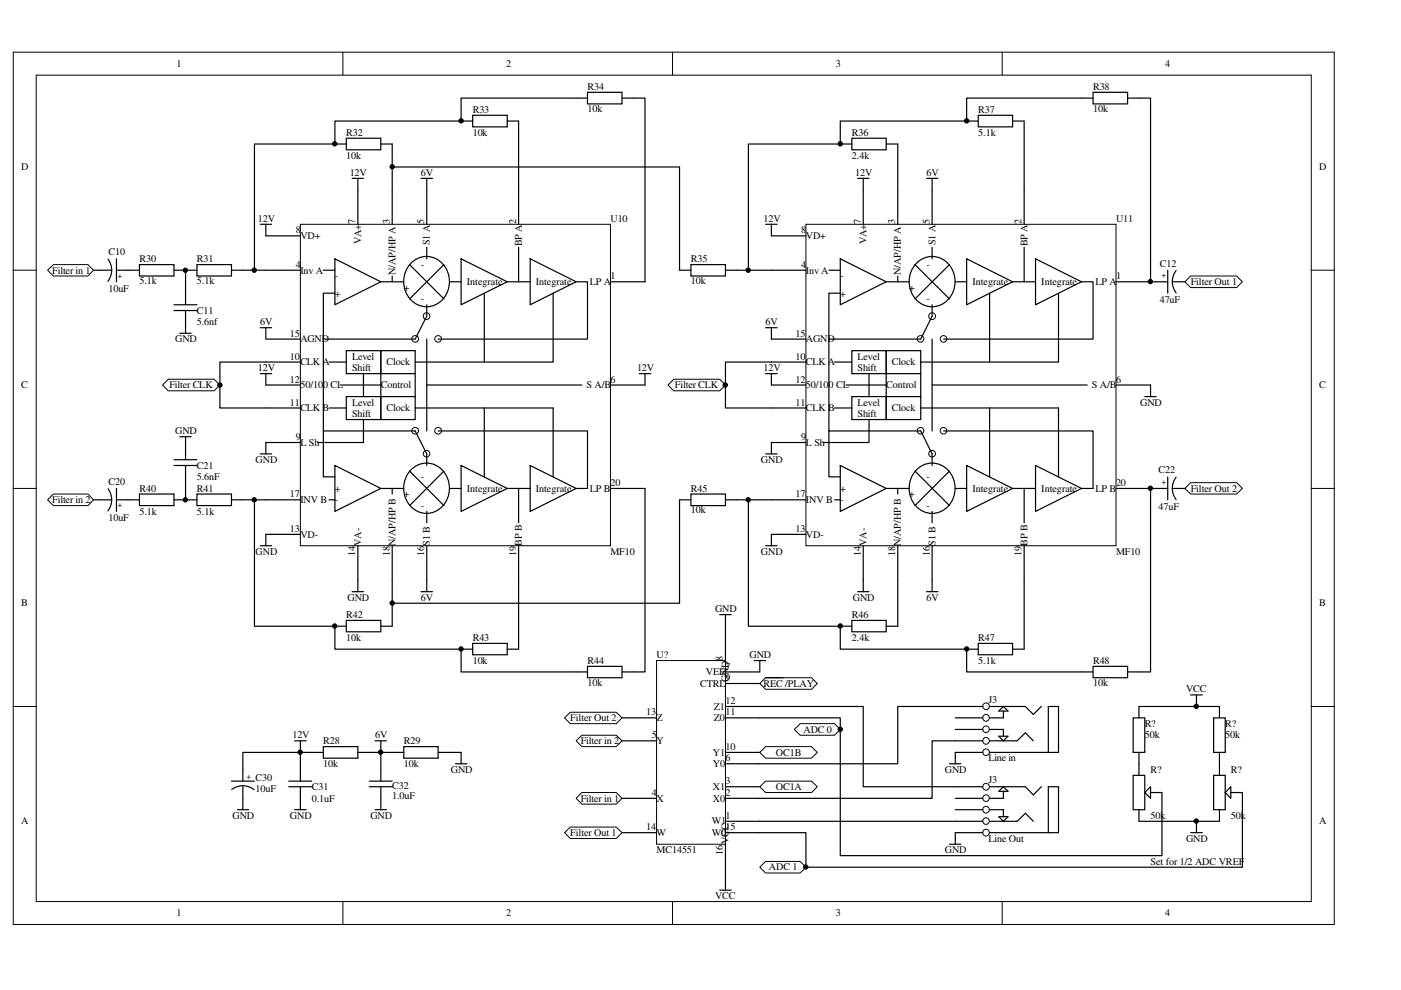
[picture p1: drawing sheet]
<svg xmlns="http://www.w3.org/2000/svg" width="297mm" height="210mm" viewBox="0 0 297 210" stroke-linecap="round" stroke-linejoin="round" font-family="sans-serif">
<g fill="none" stroke="#000" stroke-width=".21">
<path d="M2.8 11.1h280.1v184.9h-280.1zM7.7 15.9h270.3v175.2h-270.3zM72.7 11.1v4.8M142.6 11.1v4.8M212.5 11.1v4.8M2.8 57.3h4.9M278 57.3h4.9M2.8 103.6h4.9M278 103.6h4.9M2.8 149.8h4.9M278 149.8h4.9M72.7 191.1v4.9"/>
<path d="M142.6 191.1v4.9M212.5 191.1v4.9"/>
</g>
<path d="M63.7 47.6h65.7v68.1h-65.7z" fill-rule="evenodd" fill="#fff"/>
<g fill="none" stroke="#000" stroke-width=".21">
<path d="M63.7 47.6h65.7v68.1h-65.7z"/>
<circle cx="88" cy="71.9" r=".71"/>
<circle cx="90.4" cy="67" r=".71"/>
<circle cx="92.9" cy="71.9" r=".71"/>
<circle cx="88" cy="91.3" r=".71"/>
<circle cx="90.4" cy="96.2" r=".7"/>
<circle cx="92.9" cy="91.3" r=".71"/>
</g>
<g fill="none" stroke="#000" stroke-width=".25">
<path d="M56.4 57.3h7.3M56.4 50h7.3M68.6 57.3h2.4M71 54.9l9.7 4.8-9.7 4.9zM75.9 40.3v7.3M80.7 59.7h4.9M83.2 40.3v7.3M83.2 58.5v1.2M86.8 56.1l7.3 7.3M87.3 55.6a4.7 4.7 0 0 1 4.9-.9 4.7 4.7 0 0 1 3 4 5 5 0 0 1-6.5 6 5.6 5.6 0 0 1-1.4-9.1zM90.5 40.3v7.3M90.5 52.4v2.5"/>
<path d="M94.1 56.1l-7.3 7.3M95.3 59.7h2.5M97.8 54.9l9.7 4.8-9.7 4.9zM107.5 59.7h4.9M110 40.3v7.3M110 52.4v7.3M112.4 54.9l9.7 4.8-9.7 4.9zM122.1 59.7h2.5v12.2h-31.7M129.4 59.7h7.4M56.4 71.9h7.3M56.4 76.8h7.3M68.6 71.9v19.5"/>
<path d="M69.8 76.8h3.6M71 62.2h-2.4v9.7h19.4l2.5-4.9v-2.4M73.4 74.4h7.3v4.8h-7.3zM77.1 79.2v4.9M80.7 74.4h7.3v4.8h-7.3zM80.7 79.2v4.9M88 79.2v4.9M90.5 71.9v19.5M102.7 62.2v14.6M117.3 62.2v14.6h-29.3M56.4 86.5h7.3M56.4 81.6h7.3"/>
<path d="M56.4 93.8h7.3M69.8 86.5h3.6M71 98.7l9.7 4.9-9.7 4.8zM72.2 81.6h8.5M73.4 84.1h7.3v4.9h-7.3zM77.1 89v4.8h-9.8M80.7 84.1h7.3v4.9h-7.3zM86.8 99.9l7.3 7.3M87.3 99.4a4.7 4.7 0 0 1 4.9-.8 4.7 4.7 0 0 1 3 4 5 5 0 0 1-6.5 5.9 5.6 5.6 0 0 1-1.4-9.1zM88 86.5h29.3v14.6M90.5 98.7v-2.5l-2.5-4.8h-19.4v9.7h2.4M90.5 81.6h32.9"/>
<path d="M92.9 91.4h31.7v12.2h-2.5M94.1 99.9l-7.3 7.3M97.8 98.7l9.7 4.9-9.7 4.8zM102.7 86.5v14.6M112.4 98.7l9.7 4.9-9.7 4.8zM129.4 81.6h7.4M56.4 106h7.3M56.4 113.3h7.3M69.8 106h1.2M75.9 115.7v7.3M80.7 103.6h4.9M83.2 103.6v1.1"/>
<path d="M83.2 115.7v7.3M90.5 108.4v2.4M90.5 115.7v7.3M95.3 103.6h2.5M107.5 103.6h4.9M110 103.6v7.2M110 115.7v7.3M129.4 103.6h7.4"/>
</g>
<path d="M170.9 47.6h65.7v68.1h-65.7z" fill-rule="evenodd" fill="#fff"/>
<g fill="none" stroke="#000" stroke-width=".21">
<path d="M170.9 47.6h65.7v68.1h-65.7z"/>
<circle cx="195.2" cy="71.9" r=".7"/>
<circle cx="197.6" cy="67" r=".72"/>
<circle cx="200" cy="71.9" r=".7"/>
<circle cx="195.2" cy="91.3" r=".7"/>
<circle cx="197.6" cy="96.2" r=".71"/>
<circle cx="200" cy="91.3" r=".7"/>
<circle cx="209" cy="176.5" r=".71"/>
<circle cx="209" cy="171.7" r=".71"/>
<circle cx="209" cy="166.8" r=".71"/>
<circle cx="209.1" cy="169.2" r=".7"/>
<circle cx="209.1" cy="174.1" r=".7"/>
</g>
<g fill="none" stroke="#000" stroke-width=".25">
<path d="M231.7 19.6h7.4v2.4h-7.4zM178.2 30.5h2.4M180.6 29.3h7.3v2.5h-7.3zM181.8 37.8h2.4M183 37.8v9.8M187.9 30.5h2.4v17.1M196.4 37.8h2.5M197.6 37.8v9.8M204.9 25.7h2.5M207.4 24.4h7.3v2.5h-7.3zM214.7 25.7h2.4v21.9M231.7 20.8h-26.8v4.9h-26.7v4.8h-19.5v26.8"/>
<path d="M239.1 20.8h4.8v38.9M144.1 57.3h2.4M146.5 56.1h7.3v2.4h-7.3zM153.8 57.3h17.1M162.3 47.6h2.5M163.5 47.6v2.4h7.4M175.7 57.3h2.5M178.2 54.9l9.7 4.8-9.7 4.9zM187.9 59.7h4.9M190.3 58.5v1.2M194 56.1l7.3 7.3M194.5 55.6a4.8 4.8 0 0 1 4.9-.9 4.8 4.8 0 0 1 3 4 5 5 0 0 1-6.5 6 5.6 5.6 0 0 1-1.4-9.1z"/>
<path d="M197.6 52.4v2.5M201.3 56.1l-7.3 7.3M202.5 59.7h2.4M204.9 54.9l9.8 4.8-9.8 4.9zM214.7 59.7h4.9M217.1 52.4v7.3M219.6 54.9l9.7 4.8-9.7 4.9zM229.3 59.7h2.4v12.2h-31.6M236.6 59.7h11M247.6 57.3v4.9M248.8 59.7h2.4M249.4 57.4a3.9 3.9 0 0 0 0 4.7"/>
<path d="M162.3 69.5h2.5M163.5 69.5v2.4h7.4M163.5 76.8h7.4M175.7 71.9v19.5M176.9 76.8h3.7M178.2 62.2h-2.5v9.7h19.5l2.4-4.9v-2.4M180.6 74.4h7.3v4.8h-7.3zM184.2 79.2v4.9M187.9 74.4h7.3v4.8h-7.3zM187.9 79.2v4.9M195.2 79.2v4.9M197.6 71.9v19.5"/>
<path d="M209.8 62.2v14.6M224.4 62.2v14.6h-29.2M163.5 86.5h7.4M163.5 81.6h7.4M163.5 93.8h7.4M176.9 86.5h3.7M178.2 98.7l9.7 4.9-9.7 4.8zM179.4 81.6h8.5M180.6 84.1h7.3v4.9h-7.3zM184.2 89v4.8h-9.7M187.9 84.1h7.3v4.9h-7.3zM194 99.9l7.3 7.3"/>
<path d="M194.5 99.4a4.8 4.8 0 0 1 4.9-.8 4.8 4.8 0 0 1 3 4 5 5 0 0 1-6.5 5.9 5.6 5.6 0 0 1-1.4-9.1zM195.2 86.5h29.2v14.6M197.6 98.7v-2.5l-2.4-4.8h-19.5v9.7h2.5M197.6 81.6h32.9M200.1 91.4h31.6v12.2h-2.4M201.3 99.9l-7.3 7.3M204.9 98.7l9.8 4.9-9.8 4.8zM209.8 86.5v14.6M219.6 98.7l9.7 4.9-9.7 4.8zM236.6 81.6h7.3M144.1 106h2.4M146.5 104.7h7.3v2.5h-7.3z"/>
<path d="M153.8 106h2.4M163.5 106h7.4M163.5 113.3h7.4M176.9 106h1.3M183 115.7v7.3M187.9 103.6h4.9M190.3 103.6v1.1M190.3 115.7v7.3M197.6 108.4v2.4M197.6 115.7v7.3M202.5 103.6h2.4M214.7 103.6h4.9"/>
<path d="M217.1 103.6v7.2M217.1 115.7v7.3M236.6 103.6h11M247.6 101.1v4.9M248.8 103.6h2.4M249.4 101.2a3.9 3.9 0 0 0 0 4.7M202.5 166.8h5.9M202.5 169.3h5.9M202.5 171.7h5.9M202.5 174.1h5.9M202.5 176.5h5.9M209.8 176.5h14.6v-9.7h-2.1v9.7"/>
<path d="M209.8 166.8h7.6l1.7 1.7 1.7-1.7M209.8 171.7h2.9v1.5M209.8 174.1h5.9l1.7-1.7 1.7 1.7M211.8 173.2h1.9l-1 .9zM211.8 167.8l.9-1 1 1zM212.7 167.8v1.5h-2.9"/>
</g>
<path d="M141.6 81.6l1.2-1.2h9.8l1.2 1.2-1.2 1.3h-9.8z" fill-rule="evenodd" fill="#fff"/>
<path d="M141.6 81.6l1.2-1.2h9.8l1.2 1.2-1.2 1.3h-9.8z" fill="none" stroke="#000" stroke-width=".21"/>
<g fill="none" stroke="#000" stroke-width=".25">
<path d="M124.6 19.6h7.3v2.4h-7.3zM71 30.5h2.4M73.4 29.3h7.3v2.5h-7.3zM74.6 37.8h2.5M75.9 37.8v2.5M80.7 30.5h2.5v9.8M83.2 35.4h60.9v21.9M89.3 37.8h2.4M90.5 37.8v2.5M97.8 25.7h2.4M100.2 24.4h7.3v2.5h-7.3zM107.5 25.7h2.5v14.6"/>
<path d="M124.6 20.8h-26.8v4.9h-26.8v4.8h-17.1v26.8M131.9 20.8h4.9v38.9M27.1 57.3h2.5M29.6 56.1h7.3v2.4h-7.3zM36.9 57.3h4.9M41.8 56.1h7.3v2.4h-7.3zM49.1 57.3h7.3M55.2 47.6h2.4M56.4 47.6v2.4M55.2 69.5h2.4M56.4 69.5v2.4M162.3 79.2h2.5"/>
<path d="M163.5 76.8h-9.7v9.7h9.7M163.5 79.2v2.4M162.3 96.2h2.5M163.5 93.8v2.4M242.7 84.1h2.4M243.9 81.6v2.5M27.1 106h2.5M29.6 104.7h7.3v2.5h-7.3zM36.9 106h4.9M41.8 104.7h7.3v2.5h-7.3zM49.1 106h7.3M53.9 106v26.8h17.1v4.8h26.8v4.9h26.8"/>
<path d="M55.2 115.7h2.4M56.4 113.3v2.4M136.8 103.6v38.9h-4.9M144.1 106v21.9h-60.9M156.2 106h7.3M158.7 106v26.8h19.5M162.3 115.7h2.5M163.5 113.3v2.4M243.9 103.6v38.9h-4.8M71 132.8h2.4M73.4 131.5h7.3v2.5h-7.3zM74.6 125.4h2.5"/>
<path d="M75.9 123v2.4M83.2 123v9.8h-2.5M89.3 125.4h2.4M90.5 123v2.4M97.8 137.6h2.4M100.2 136.4h7.3v2.4h-7.3zM110 123v14.6h-2.5M178.2 132.8v4.8h26.7M178.2 132.8h2.4M180.6 131.5h7.3v2.5h-7.3zM181.8 125.4h2.4M183 123v2.4"/>
<path d="M190.3 123v9.8h-2.4M196.4 125.4h2.5M197.6 123v2.4M204.9 137.6v4.9h26.8M204.9 137.6h2.5M207.4 136.4h7.3v2.4h-7.3zM217.1 123v14.6h-2.4M62.5 157.1h2.4M63.7 157.1v2.4h4.9M68.6 158.3h7.3v2.5h-7.3zM75.9 159.5h9.7M79.5 157.1h2.4"/>
<path d="M80.7 157.1v8.5M85.6 158.3h7.3v2.5h-7.3zM92.9 159.5h4.9v2.4M124.6 141.3h7.3v2.4h-7.3zM231.7 141.3h7.4v2.4h-7.4zM78.3 165.6h4.9M78.3 166.8h4.9M79.5 171.7h2.4M80.7 166.8v4.9M96.6 161.9h2.4"/>
</g>
<path d="M35.7 80.4h9.7l1.2 1.2-1.2 1.3h-9.7l-1.2-1.3z" fill-rule="evenodd" fill="#fff"/>
<path d="M35.7 80.4h9.7l1.2 1.2-1.2 1.3h-9.7l-1.2-1.3z" fill="none" stroke="#000" stroke-width=".21"/>
<path d="M55.2 79.2h2.4M56.4 76.8h-9.8v9.7h9.8M56.4 79.2v2.4M135.5 79.2h2.5M136.8 79.2v2.4" fill="none" stroke="#000" stroke-width=".25"/>
<path d="M10.1 57.3l1.2-1.2h7.3l1.2 1.2-1.2 1.2h-7.3z" fill-rule="evenodd" fill="#fff"/>
<path d="M10.1 57.3l1.2-1.2h7.3l1.2 1.2-1.2 1.2h-7.3z" fill="none" stroke="#000" stroke-width=".21"/>
<path d="M11.3 104.7h7.3l1.2 1.3-1.2 1.2h-7.3l-1.2-1.2z" fill-rule="evenodd" fill="#fff"/>
<path d="M11.3 104.7h7.3l1.2 1.3-1.2 1.2h-7.3l-1.2-1.2z" fill="none" stroke="#000" stroke-width=".21"/>
<g fill="none" stroke="#000" stroke-width=".25">
<path d="M19.8 57.3h3.7M22.9 54.9a3.9 3.9 0 0 1 0 4.7M24.7 57.3h2.4M24.7 54.9v4.8M39.3 57.3v7.3M36.9 65.8h4.9M36.9 64.6h4.9M38.1 70.7h2.4M39.3 65.8v4.9M36.9 97.5h4.9M36.9 98.7h4.9M38.1 92.6h2.4"/>
<path d="M39.3 92.6v4.9M39.3 98.7v7.3M55.2 96.2h2.4M56.4 93.8v2.4M19.8 106h3.7M22.9 103.6a3.9 3.9 0 0 1 0 4.7M24.7 106h2.4M24.7 103.6v4.8M49.1 165.6h4.8M49.1 167.4a3.9 3.9 0 0 1 4.8 0M50.3 171.7h2.4M51.5 165.6v-6.1h12.2v6.1"/>
<path d="M51.5 166.8v4.9M61.2 166.8h4.9M61.2 165.6h4.9M62.5 171.7h2.4M63.7 166.8v4.9M201.3 179h2.4M202.5 176.5v2.5"/>
</g>
<path d="M139.2 140.1h14.6v38.9h-14.6z" fill-rule="evenodd" fill="#fff"/>
<path d="M139.2 140.1h14.6v38.9h-14.6z" fill="none" stroke="#000" stroke-width=".21"/>
<g fill="none" stroke="#000" stroke-width=".25">
<path d="M153.8 132.8v7.3M131.9 157.1h7.3M131.9 152.2h7.3M153.8 159.5h7.3M153.8 152.2h7.3M153.8 149.8h7.3M153.8 144.9h7.3M153.8 142.5h7.3M202.5 159.5v2.4M131.9 176.5h7.3M131.9 169.3h7.3M153.8 176.5h7.3"/>
<path d="M153.8 174.1h7.3M153.8 169.3h7.3M153.8 166.8h7.3M153.8 161.9h7.3M153.8 179v7.3M201.3 161.9h2.4"/>
</g>
<path d="M161.1 144.9l1.2-1.2h9.8l1.2 1.2-1.2 1.2h-9.8z" fill-rule="evenodd" fill="#fff"/>
<path d="M161.1 144.9l1.2-1.2h9.8l1.2 1.2-1.2 1.2h-9.8z" fill="none" stroke="#000" stroke-width=".21"/>
<path d="M162.3 143.7h3.7" fill="none" stroke="#000" stroke-width=".25"/>
<path d="M252.4 58.5h9.8l1.2 1.2-1.2 1.3h-9.8l-1.2-1.3z" fill-rule="evenodd" fill="#fff"/>
<path d="M252.4 58.5h9.8l1.2 1.2-1.2 1.3h-9.8l-1.2-1.3z" fill="none" stroke="#000" stroke-width=".21"/>
<path d="M252.4 102.3h9.8l1.2 1.3-1.2 1.1h-9.8l-1.2-1.1z" fill-rule="evenodd" fill="#fff"/>
<path d="M252.4 102.3h9.8l1.2 1.3-1.2 1.1h-9.8l-1.2-1.1z" fill="none" stroke="#000" stroke-width=".21"/>
<path d="M122.1 169.3l1.3-1.3h7.3l1.2 1.3-1.2 1.2h-7.3z" fill-rule="evenodd" fill="#fff"/>
<path d="M122.1 169.3l1.3-1.3h7.3l1.2 1.3-1.2 1.2h-7.3z" fill="none" stroke="#000" stroke-width=".21"/>
<path d="M122.1 157.1l1.3-1.2h7.3l1.2 1.2-1.2 1.2h-7.3z" fill-rule="evenodd" fill="#fff"/>
<path d="M122.1 157.1l1.3-1.2h7.3l1.2 1.2-1.2 1.2h-7.3z" fill="none" stroke="#000" stroke-width=".21"/>
<path d="M119.7 176.5l1.2-1.1h9.8l1.2 1.1-1.2 1.3h-9.8z" fill-rule="evenodd" fill="#fff"/>
<path d="M119.7 176.5l1.2-1.1h9.8l1.2 1.1-1.2 1.3h-9.8z" fill="none" stroke="#000" stroke-width=".21"/>
<path d="M119.7 152.2l1.2-1.2h9.8l1.2 1.2-1.2 1.2h-9.8z" fill-rule="evenodd" fill="#fff"/>
<g fill="none" stroke="#000" stroke-width=".21">
<path d="M119.7 152.2l1.2-1.2h9.8l1.2 1.2-1.2 1.2h-9.8z"/>
<circle cx="209" cy="157.1" r=".71"/>
<circle cx="209" cy="152.2" r=".71"/>
<circle cx="209.1" cy="159.5" r=".7"/>
<circle cx="209.1" cy="149.7" r=".7"/>
<circle cx="209.1" cy="154.6" r=".7"/>
</g>
<g fill="none" stroke="#000" stroke-width=".25">
<path d="M161.1 149.8h21.9v17h19.5M202.5 152.2h5.9M202.5 154.7h5.9M202.5 159.5h5.9M208.4 157.1h-10.8v12.2h-36.5M208.4 149.8h-18.1v12.1h-29.2M209.8 149.8h7.6l1.7 1.7 1.7-1.7M209.8 159.5h14.6v-9.7h-2.1v9.7M209.8 154.7h2.9v1.4M209.8 157.1h5.9l1.7-1.7 1.7 1.7M211.8 156.1h1.9l-1 1zM211.8 150.8l.9-1 1 1z"/>
<path d="M212.7 150.8v1.4h-2.9M240.3 152.2h2.4v7.3h-2.4zM241.5 152.2v-2.4h17v2.4M241.5 159.5v4.9M252.4 147.3h2.5M253.7 147.3v2.5M257.3 152.2h2.5v7.3h-2.5zM258.5 159.5v4.9M161.1 174.1h41.4M240.3 164.4h2.4v7.3h-2.4zM241.5 171.7v2.4h17v-2.4M243.9 166.8v2.5l-1.2-1.3z"/>
<path d="M243.9 168h2.5M252.4 176.5h2.5M253.7 174.1v2.4M257.3 164.4h2.5v7.3h-2.5zM261 166.8v2.5l-1.2-1.3zM261 168h2.4v15.9h-92.5v-7.4h-9.8"/>
</g>
<path d="M168.4 154.7l1.2-1.3h7.3l1.3 1.3-1.3 1.2h-7.3z" fill-rule="evenodd" fill="#fff"/>
<path d="M168.4 154.7l1.2-1.3h7.3l1.3 1.3-1.3 1.2h-7.3z" fill="none" stroke="#000" stroke-width=".21"/>
<path d="M161.1 183.9l1.2-1.3h7.3l1.3 1.3-1.3 1.2h-7.3z" fill-rule="evenodd" fill="#fff"/>
<path d="M161.1 183.9l1.2-1.3h7.3l1.3 1.3-1.3 1.2h-7.3z" fill="none" stroke="#000" stroke-width=".21"/>
<path d="M161.1 159.5l1.2-1.2h9.8l1.2 1.2-1.2 1.3h-9.8z" fill-rule="evenodd" fill="#fff"/>
<path d="M161.1 159.5l1.2-1.2h9.8l1.2 1.2-1.2 1.3h-9.8z" fill="none" stroke="#000" stroke-width=".21"/>
<path d="M161.1 166.8l1.2-1.2h9.8l1.2 1.2-1.2 1.2h-9.8z" fill-rule="evenodd" fill="#fff"/>
<g fill="none" stroke="#000" stroke-width=".21">
<path d="M161.1 166.8l1.2-1.2h9.8l1.2 1.2-1.2 1.2h-9.8z"/>
<circle cx="71" cy="30.5" r=".47"/>
<circle cx="83.2" cy="35.4" r=".47"/>
<circle cx="97.8" cy="25.6" r=".47"/>
<circle cx="178.2" cy="30.5" r=".47"/>
<circle cx="204.9" cy="25.6" r=".47"/>
<circle cx="39.3" cy="57.3" r=".47"/>
<circle cx="53.9" cy="57.3" r=".47"/>
<circle cx="158.6" cy="57.3" r=".47"/>
<circle cx="243.9" cy="59.7" r=".47"/>
<circle cx="46.6" cy="81.6" r=".47"/>
<circle cx="153.8" cy="81.6" r=".47"/>
<circle cx="39.3" cy="106" r=".47"/>
<circle cx="53.9" cy="106" r=".47"/>
<circle cx="158.6" cy="106" r=".47"/>
<circle cx="243.9" cy="103.5" r=".47"/>
<circle cx="71" cy="132.7" r=".47"/>
<circle cx="83.2" cy="127.9" r=".47"/>
<circle cx="97.8" cy="137.6" r=".47"/>
<circle cx="178.2" cy="132.7" r=".47"/>
<circle cx="204.9" cy="137.6" r=".47"/>
<circle cx="63.6" cy="159.5" r=".47"/>
<circle cx="80.7" cy="159.5" r=".47"/>
<circle cx="178.2" cy="154.6" r=".47"/>
<circle cx="253.6" cy="149.7" r=".47"/>
<circle cx="253.6" cy="174.1" r=".47"/>
<circle cx="170.8" cy="183.8" r=".47"/>
</g>
<path d="M152.6 130.3h2.4M153.8 130.3v2.5M159.9 140.1h2.4M161.1 152.2h17.1v29.2h68.2v-13.4M161.1 140.1v2.4M152.6 188.7h2.4M153.8 186.3v2.4" fill="none" stroke="#000" stroke-width=".25"/>
<g fill="#000">
<circle cx="71" cy="30.5" r=".47"/>
<circle cx="83.2" cy="35.4" r=".47"/>
<circle cx="97.8" cy="25.6" r=".47"/>
<circle cx="178.2" cy="30.5" r=".47"/>
<circle cx="204.9" cy="25.6" r=".47"/>
<circle cx="39.3" cy="57.3" r=".47"/>
<circle cx="53.9" cy="57.3" r=".47"/>
<circle cx="158.6" cy="57.3" r=".47"/>
<circle cx="243.9" cy="59.7" r=".47"/>
<circle cx="46.6" cy="81.6" r=".47"/>
<circle cx="153.8" cy="81.6" r=".47"/>
<circle cx="39.3" cy="106" r=".47"/>
<circle cx="53.9" cy="106" r=".47"/>
<circle cx="158.6" cy="106" r=".47"/>
<circle cx="243.9" cy="103.5" r=".47"/>
<circle cx="71" cy="132.7" r=".47"/>
<circle cx="83.2" cy="127.9" r=".47"/>
<circle cx="97.8" cy="137.6" r=".47"/>
<circle cx="178.2" cy="132.7" r=".47"/>
<circle cx="204.9" cy="137.6" r=".47"/>
<circle cx="63.6" cy="159.5" r=".47"/>
<circle cx="80.7" cy="159.5" r=".47"/>
<circle cx="178.2" cy="154.6" r=".47"/>
<circle cx="253.6" cy="149.7" r=".47"/>
<circle cx="253.6" cy="174.1" r=".47"/>
<circle cx="170.8" cy="183.8" r=".47"/>
</g>
<g font-size="2.2">
<text x="37.4" y="14.2">1</text>
<text x="107.3" y="14.2">2</text>
<text x="177.2" y="14.2">3</text>
<text x="247.1" y="14.2">4</text>
<text x="100.2" y="23.9">R33</text>
<text x="124.6" y="19.1">R34</text>
<text x="124.6" y="23.7">10k</text>
<text x="207.4" y="23.9">R37</text>
<text x="231.7" y="19.1">R38</text>
<text x="231.7" y="23.7">10k</text>
<text x="73.4" y="28.8">R32</text>
<text x="100.2" y="28.8">10k</text>
<text x="180.6" y="28.8">R36</text>
<text x="207.4" y="28.8">5.1k</text>
<text x="73.4" y="33.7">10k</text>
<text x="180.6" y="33.7">2.4k</text>
<text x="4.5" y="36.1">D</text>
<text x="74.1" y="37.3">12V</text>
<text x="89.3" y="37.3">6V</text>
<text x="181.3" y="37.3">12V</text>
<text x="196.4" y="37.3">6V</text>
<text x="279.7" y="36.1">D</text>
<text x="54.7" y="47">12V</text>
<text x="75.3" y="47.6" transform="rotate(-90 75.3 47.6)">7</text>
<text x="82.6" y="47.6" transform="rotate(-90 82.6 47.6)">3</text>
<text x="89.9" y="47.6" transform="rotate(-90 89.9 47.6)">5</text>
<text x="109.4" y="47.6" transform="rotate(-90 109.4 47.6)">2</text>
<text x="129.4" y="47">U10</text>
<text x="161.9" y="47">12V</text>
<text x="182.5" y="47.6" transform="rotate(-90 182.5 47.6)">7</text>
<text x="189.8" y="47.6" transform="rotate(-90 189.8 47.6)">3</text>
<text x="197.1" y="47.6" transform="rotate(-90 197.1 47.6)">5</text>
<text x="216.6" y="47.6" transform="rotate(-90 216.6 47.6)">2</text>
<text x="236.6" y="47">U11</text>
<text x="62.7" y="49.5">8</text>
<text x="63.7" y="50.7">VD+</text>
<text x="76.6" y="51.7" transform="rotate(-90 76.6 51.7)">VA+</text>
<text x="91.2" y="52" transform="rotate(-90 91.2 52)">S1 A</text>
<text x="110.6" y="52.2" transform="rotate(-90 110.6 52.2)">BP A</text>
<text x="169.9" y="49.5">8</text>
<text x="170.9" y="50.7">VD+</text>
<text x="183.7" y="51.7" transform="rotate(-90 183.7 51.7)">VA+</text>
<text x="198.3" y="52" transform="rotate(-90 198.3 52)">S1 A</text>
<text x="217.8" y="52.2" transform="rotate(-90 217.8 52.2)">BP A</text>
<text x="11.1" y="58">Filter in 1</text>
<text x="23" y="54.1">C10</text>
<text x="29.6" y="55.6">R30</text>
<text x="41.8" y="55.6">R31</text>
<text x="62.7" y="56.8">4</text>
<text x="63.7" y="58">Inv A</text>
<text x="71" y="59.2">-</text>
<text x="83.8" y="58.3" transform="rotate(-90 83.8 58.3)">N/AP/HP A</text>
<text x="89.3" y="56.8">-</text>
<text x="129.4" y="59.2">1</text>
<text x="146.5" y="55.6">R35</text>
<text x="169.9" y="56.8">4</text>
<text x="170.9" y="58">Inv A</text>
<text x="178.2" y="59.2">-</text>
<text x="191" y="58.3" transform="rotate(-90 191 58.3)">N/AP/HP A</text>
<text x="196.4" y="56.8">-</text>
<text x="236.6" y="59.2">1</text>
<text x="245.9" y="56.5">C12</text>
<text x="23" y="61.9">10uF</text>
<text x="29.6" y="60.2">5.1k</text>
<text x="41.8" y="60.2">5.1k</text>
<text x="71" y="62.9">+</text>
<text x="85.6" y="61.7">+</text>
<text x="89.3" y="64.1">-</text>
<text x="99" y="60.4">Integrate</text>
<text x="113.6" y="60.4">Integrate</text>
<text x="125.1" y="60.4">LP A</text>
<text x="146.5" y="60.2">10k</text>
<text x="178.2" y="62.9">+</text>
<text x="192.8" y="61.7">+</text>
<text x="196.4" y="64.1">-</text>
<text x="206.2" y="60.4">Integrate</text>
<text x="220.8" y="60.4">Integrate</text>
<text x="232.3" y="60.4">LP A</text>
<text x="245.9" y="64.3">47uF</text>
<text x="252.4" y="60.4">Filter Out 1</text>
<text x="41.8" y="66.5">C11</text>
<text x="41.8" y="68.9">5.6nf</text>
<text x="55.2" y="68.9">6V</text>
<text x="61.5" y="71.4">15</text>
<text x="162.3" y="68.9">6V</text>
<text x="168.7" y="71.4">15</text>
<text x="37.1" y="72.6">GND</text>
<text x="61.5" y="76.3">10</text>
<text x="63.7" y="72.6">AGND</text>
<text x="63.7" y="77.4">CLK A</text>
<text x="74.6" y="76.3">Level</text>
<text x="81.9" y="77.4">Clock</text>
<text x="168.7" y="76.3">10</text>
<text x="170.9" y="72.6">AGND</text>
<text x="170.9" y="77.4">CLK A</text>
<text x="181.8" y="76.3">Level</text>
<text x="189.1" y="77.4">Clock</text>
<text x="4.5" y="82.3">C</text>
<text x="35.9" y="82.3">Filter CLK</text>
<text x="54.7" y="78.7">12V</text>
<text x="61.5" y="81.1">12</text>
<text x="63.7" y="82.3">50/100 CL</text>
<text x="74.6" y="78.7">Shift</text>
<text x="80.7" y="82.3">Control</text>
<text x="124.3" y="82.3">S A/B</text>
<text x="129.4" y="81.1">6</text>
<text x="135.1" y="78.7">12V</text>
<text x="143.1" y="82.3">Filter CLK</text>
<text x="161.9" y="78.7">12V</text>
<text x="168.7" y="81.1">12</text>
<text x="170.9" y="82.3">50/100 CL</text>
<text x="181.8" y="78.7">Shift</text>
<text x="187.9" y="82.3">Control</text>
<text x="231.5" y="82.3">S A/B</text>
<text x="236.6" y="81.1">6</text>
<text x="279.7" y="82.3">C</text>
<text x="61.5" y="86">11</text>
<text x="63.7" y="87.2">CLK B</text>
<text x="74.6" y="86">Level</text>
<text x="74.6" y="88.4">Shift</text>
<text x="81.9" y="87.2">Clock</text>
<text x="168.7" y="86">11</text>
<text x="170.9" y="87.2">CLK B</text>
<text x="181.8" y="86">Level</text>
<text x="181.8" y="88.4">Shift</text>
<text x="189.1" y="87.2">Clock</text>
<text x="241.7" y="86">GND</text>
<text x="37.1" y="92">GND</text>
<text x="62.7" y="93.3">9</text>
<text x="63.7" y="94.5">L Sh</text>
<text x="169.9" y="93.3">9</text>
<text x="170.9" y="94.5">L Sh</text>
<text x="41.8" y="99.4">C21</text>
<text x="41.8" y="101.8">5.6nF</text>
<text x="54.2" y="98.1">GND</text>
<text x="89.3" y="101.8">-</text>
<text x="161.3" y="98.1">GND</text>
<text x="196.4" y="101.8">-</text>
<text x="245.6" y="100.3">C22</text>
<text x="11.1" y="106.7">Filter in 2</text>
<text x="23" y="102.8">C20</text>
<text x="29.6" y="104.2">R40</text>
<text x="41.8" y="104.2">R41</text>
<text x="61.5" y="105.5">17</text>
<text x="63.7" y="106.7">INV B</text>
<text x="71" y="106.7">-</text>
<text x="71" y="104.2">+</text>
<text x="85.6" y="105.5">+</text>
<text x="89.3" y="107.9">-</text>
<text x="99" y="104.2">Integrate</text>
<text x="113.6" y="104.2">Integrate</text>
<text x="125.1" y="104.2">LP B</text>
<text x="129.4" y="103">20</text>
<text x="146.5" y="104.2">R45</text>
<text x="168.7" y="105.5">17</text>
<text x="170.9" y="106.7">INV B</text>
<text x="178.2" y="106.7">-</text>
<text x="178.2" y="104.2">+</text>
<text x="192.8" y="105.5">+</text>
<text x="196.4" y="107.9">-</text>
<text x="206.2" y="104.2">Integrate</text>
<text x="220.8" y="104.2">Integrate</text>
<text x="232.3" y="104.2">LP B</text>
<text x="236.6" y="103">20</text>
<text x="252.4" y="104.2">Filter Out 2</text>
<text x="23" y="110.5">10uF</text>
<text x="29.6" y="109.1">5.1k</text>
<text x="41.8" y="109.1">5.1k</text>
<text x="61.5" y="112.7">13</text>
<text x="63.7" y="114">VD-</text>
<text x="146.5" y="108.9">10k</text>
<text x="168.7" y="112.7">13</text>
<text x="170.9" y="114">VD-</text>
<text x="245.6" y="108.1">47uF</text>
<text x="54.2" y="117.6">GND</text>
<text x="75.3" y="117.9" transform="rotate(-90 75.3 117.9)">14</text>
<text x="76.6" y="115.7" transform="rotate(-90 76.6 115.7)">VA-</text>
<text x="82.6" y="117.9" transform="rotate(-90 82.6 117.9)">18</text>
<text x="83.8" y="115.7" transform="rotate(-90 83.8 115.7)">N/AP/HP B</text>
<text x="89.9" y="117.9" transform="rotate(-90 89.9 117.9)">16</text>
<text x="91.2" y="115.7" transform="rotate(-90 91.2 115.7)">S1 B</text>
<text x="109.4" y="117.9" transform="rotate(-90 109.4 117.9)">19</text>
<text x="110.6" y="115.7" transform="rotate(-90 110.6 115.7)">BP B</text>
<text x="129.4" y="117.6">MF10</text>
<text x="161.3" y="117.6">GND</text>
<text x="182.5" y="117.9" transform="rotate(-90 182.5 117.9)">14</text>
<text x="183.7" y="115.7" transform="rotate(-90 183.7 115.7)">VA-</text>
<text x="189.8" y="117.9" transform="rotate(-90 189.8 117.9)">18</text>
<text x="191" y="115.7" transform="rotate(-90 191 115.7)">N/AP/HP B</text>
<text x="197.1" y="117.9" transform="rotate(-90 197.1 117.9)">16</text>
<text x="198.3" y="115.7" transform="rotate(-90 198.3 115.7)">S1 B</text>
<text x="216.6" y="117.9" transform="rotate(-90 216.6 117.9)">19</text>
<text x="217.8" y="115.7" transform="rotate(-90 217.8 115.7)">BP B</text>
<text x="236.6" y="117.6">MF10</text>
<text x="4.5" y="128.6">B</text>
<text x="73.4" y="131">R42</text>
<text x="73.7" y="127.4">GND</text>
<text x="89.3" y="127.4">6V</text>
<text x="151.6" y="129.8">GND</text>
<text x="180.6" y="131">R46</text>
<text x="180.8" y="127.4">GND</text>
<text x="196.4" y="127.4">6V</text>
<text x="279.7" y="128.6">B</text>
<text x="73.4" y="135.9">10k</text>
<text x="100.2" y="135.9">R43</text>
<text x="180.6" y="135.9">2.4k</text>
<text x="207.4" y="135.9">R47</text>
<text x="100.2" y="140.7">10k</text>
<text x="124.6" y="140.7">R44</text>
<text x="139.2" y="139.5">U?</text>
<text x="149.7" y="143.2">VEE</text>
<text x="153.3" y="140.1" transform="rotate(-90 153.3 140.1)">8</text>
<text x="153.8" y="142">7</text>
<text x="158.9" y="139.5">GND</text>
<text x="207.4" y="140.7">5.1k</text>
<text x="231.7" y="140.7">R48</text>
<text x="124.6" y="145.3">10k</text>
<text x="148.4" y="145.6">CTRL</text>
<text x="153.8" y="149.2">12</text>
<text x="153.8" y="144.4">9</text>
<text x="154.5" y="144.7" transform="rotate(-90 154.5 144.7)">GND</text>
<text x="161.9" y="145.6">REC /PLAY</text>
<text x="209.6" y="149">J3</text>
<text x="231.7" y="145.3">10k</text>
<text x="251.5" y="146.8">VCC</text>
<text x="120.9" y="152.9">Filter Out 2</text>
<text x="137" y="151.7">13</text>
<text x="139.2" y="152.9">Z</text>
<text x="151.4" y="152.9">Z0</text>
<text x="151.4" y="150.5">Z1</text>
<text x="153.8" y="151.7">11</text>
<text x="170.4" y="155.3">ADC 0</text>
<text x="242.7" y="154.1">R?</text>
<text x="259.8" y="154.1">R?</text>
<text x="62" y="156.6">12V</text>
<text x="68.6" y="157.8">R28</text>
<text x="79.5" y="156.6">6V</text>
<text x="85.6" y="157.8">R29</text>
<text x="123.1" y="157.8">Filter in 2</text>
<text x="138.2" y="156.6">5</text>
<text x="139.2" y="157.8">Y</text>
<text x="151.1" y="160.2">Y1</text>
<text x="153.8" y="161.4">6</text>
<text x="153.8" y="159">10</text>
<text x="164.5" y="160.2">OC1B</text>
<text x="209.6" y="161.4">Line in</text>
<text x="242.7" y="156.6">50k</text>
<text x="259.8" y="156.6">50k</text>
<text x="54.2" y="165.6">C30</text>
<text x="54.2" y="168">10uF</text>
<text x="66.1" y="167.5">C31</text>
<text x="68.6" y="162.7">10k</text>
<text x="83.2" y="167.3">C32</text>
<text x="85.6" y="162.7">10k</text>
<text x="95.6" y="163.8">GND</text>
<text x="151.1" y="167.5">X1</text>
<text x="151.1" y="162.7">Y0</text>
<text x="153.8" y="166.3">3</text>
<text x="164.5" y="167.5">OC1A</text>
<text x="200.3" y="163.8">GND</text>
<text x="209.6" y="166">J3</text>
<text x="243.9" y="163.8">R?</text>
<text x="261" y="163.8">R?</text>
<text x="49.3" y="173.6">GND</text>
<text x="61.5" y="173.6">GND</text>
<text x="66.1" y="169.9">0.1uF</text>
<text x="78.5" y="173.6">GND</text>
<text x="83.2" y="169.5">1.0uF</text>
<text x="123.1" y="169.9">Filter in 1</text>
<text x="138.2" y="168.7">4</text>
<text x="139.2" y="169.9">X</text>
<text x="151.1" y="169.9">X0</text>
<text x="153.8" y="173.6">1</text>
<text x="153.8" y="168.7">2</text>
<text x="243.9" y="173.6">50k</text>
<text x="261" y="173.6">50k</text>
<text x="4.5" y="174.8">A</text>
<text x="120.9" y="177.3">Filter Out 1</text>
<text x="137" y="176">14</text>
<text x="139.2" y="177.3">W</text>
<text x="150.9" y="177.3">W0</text>
<text x="150.9" y="174.8">W1</text>
<text x="153.8" y="176">15</text>
<text x="154.5" y="179" transform="rotate(-90 154.5 179)">VCC</text>
<text x="209.6" y="178.4">Line Out</text>
<text x="251.5" y="178.4">GND</text>
<text x="279.7" y="174.8">A</text>
<text x="139.2" y="180.9">MC14551</text>
<text x="153.3" y="181.2" transform="rotate(-90 153.3 181.2)">16</text>
<text x="163" y="184.5">ADC 1</text>
<text x="200.3" y="180.9">GND</text>
<text x="243.9" y="183.3">Set for 1/2 ADC VREF</text>
<text x="151.6" y="190.6">VCC</text>
<text x="37.4" y="194.3">1</text>
<text x="107.3" y="194.3">2</text>
<text x="177.2" y="194.3">3</text>
<text x="247.1" y="194.3">4</text>
</g>
<g font-size="1.7">
<text x="25.1" y="58.1" transform="rotate(90 25.1 58.1)">+</text>
<text x="247.2" y="59" transform="rotate(-90 247.2 59)">+</text>
<text x="25.1" y="106.7" transform="rotate(90 25.1 106.7)">+</text>
<text x="247.2" y="102.8" transform="rotate(-90 247.2 102.8)">+</text>
<text x="52.3" y="165.2">+</text>
</g>
</svg>
